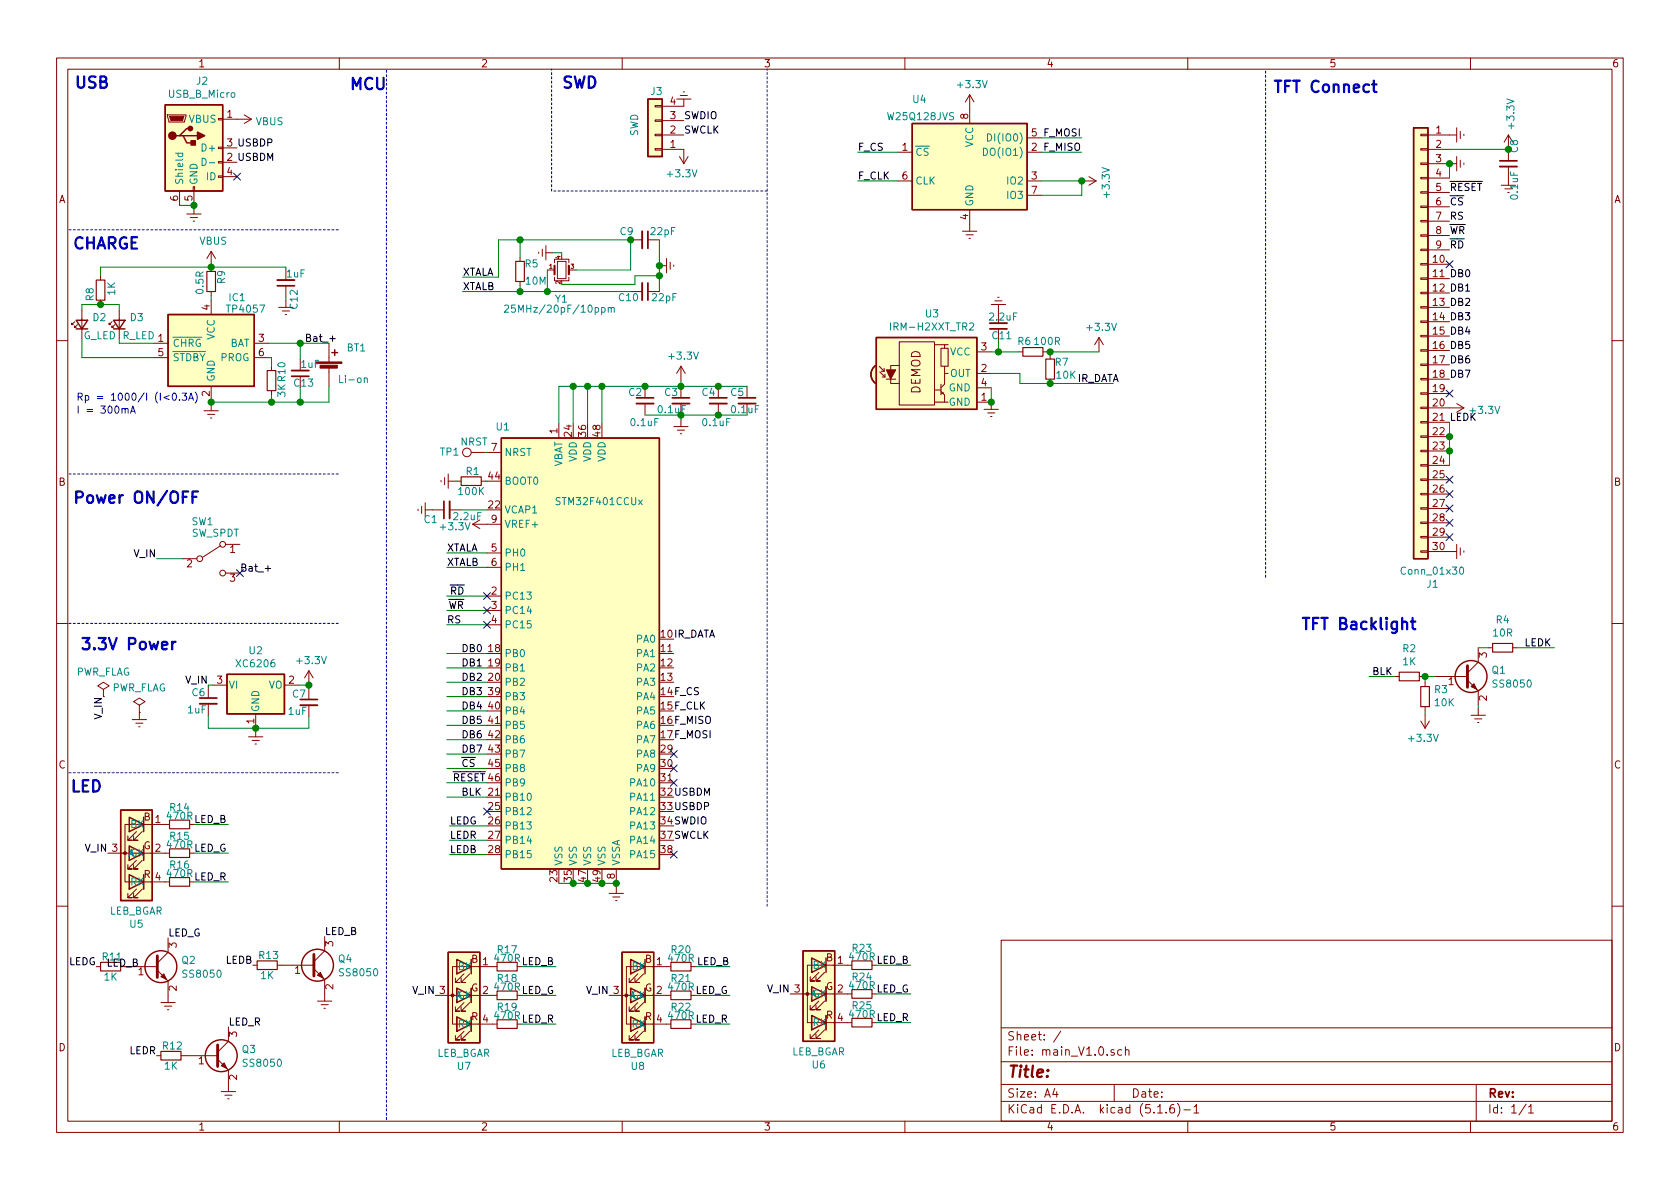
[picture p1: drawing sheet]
<svg xmlns="http://www.w3.org/2000/svg" width="297mm" height="210mm" viewBox="0 0 297 210" stroke-linecap="round" stroke-linejoin="round" font-family="sans-serif">
<g fill="none" stroke="#840000" stroke-width=".18">
<path d="M10 10.3h277v189.9h-277zM12 12.2h273v186.1h-273zM60 10.3v1.9M110 10.3v1.9M115.8 18.7h1.3v.2h-1.3zM119.6 17.5h2.6M120.3 16.9h1.2M120.8 16.3h.2M120.9 17.5v1.3h-3.8M160 10.3v1.9M171.4 16.8v5M171.4 16.8l-.7 1.2"/>
<path d="M171.4 16.8l.8 1.2M210 10.3v1.9M260 10.3v1.9M29.6 20.3h3.3v.3l-.3 1h-2.8zM31.7 33.8v2.5M33 37.8h2.6M33.7 38.5h1.2M34.2 33h.2v.8h-.2zM34.2 39.1h.2M34.3 33.8v2.5M34.3 36.6v1.2M38.6 31.1h.8v.3h-.8z"/>
<path d="M38.6 28.6h.8v.2h-.8zM38.6 26h.8v.3h-.8zM38.6 20.9h.8v.3h-.8zM39.4 21.1h5M39.4 28.7h2.5M39.4 26.2h2.5M39.4 31.2h2.5M43.2 20.3l1.2 .8M44.4 21.1l-1.2 .7M115.8 21.2h1.3v.3h-1.3zM115.8 26.3h1.3v.2h-1.3zM115.8 23.7h1.3v.3h-1.3z"/>
<path d="M117.1 23.9h3.8M117.1 26.4h3.8v2.6M117.1 21.3h3.8M120.1 27.7l.8 1.3M121.7 27.7l-.8 1.3M158.7 32h2.6M158.7 26.9h2.6M171.4 37.1v3.8M181.6 32h2.5M181.6 26.9h2.5M181.6 24.4h2.5M181.6 34.5h2.5"/>
<path d="M191.3 32h2.5M192.5 31.2l1.3 .8M193.8 32l-1.3 .8M251.2 33.9h1.3v.3h-1.3zM251.2 31.4h1.3v.2h-1.3zM251.2 28.8h1.3v.3h-1.3zM251.2 26.3h1.3v.2h-1.3zM251.2 23.7h1.3v.3h-1.3zM251.2 39h1.3v.2h-1.3zM251.2 36.4h1.3v.3h-1.3zM252.5 23.9h5.1M252.5 26.4h3.8"/>
<path d="M252.5 29h5.1M252.5 31.5h3.8M252.5 34h3.8M252.5 36.6h3.8M252.5 39.1h3.8M257.6 22.6v2.5M257.6 27.7v2.5M258.2 23.2v1.3M258.2 28.3v1.3M258.8 23.7v.3M258.8 28.8v.3M265.4 32.8h2.6"/>
<path d="M266.1 33.4h1.2M266.7 23.9l-.8 1.2M266.7 23.9v4.5M266.7 29.5v2M266.7 23.9l.8 1.2M13.2 56.9l-.5 .5v-.3v.3h.3M13.7 57.4l-.5 .5v-.2v.2h.3M14.5 54.9v3.3M17.8 48.8v.7M17.8 53.1v.7M19.8 56.9l-.5 .5v-.3v.3h.3M20.3 57.4l-.5 .5v-.2v.2h.3"/>
<path d="M21.1 54.9v3.3M37.3 44.4l-.7 1.3M37.3 44.4v2.6M37.3 47.2v.8M37.3 51.6v.7M37.3 53.1v2.5M37.3 44.4l.8 1.3M49.3 54.4h2.5M49.9 55h1.3M50.4 55.6h.3M50.5 50.5v2.1M50.5 53.1v1.3"/>
<path d="M91.9 45.5v.7M91.9 49.8v.7M95.2 44.6v.2M95.9 44.1v1.2M96.5 44.7h1.3M96.5 43.4v2.6M96.8 47.7h1.2M98 49v.7h2.6v-.7M98 46.5v-.7h2.6v.7M98.6 46.2h1.5v3.1h-1.5zM100.6 47.7h1.3M111.5 42.4h2"/>
<path d="M111.5 51.6h2M114.6 42.4h2M114.6 51.6h2M116.6 47h1.3M117.9 45.7v2.6M118.5 46.3v1.3M119.1 46.9v.2M170.2 40.9h2.5M170.8 41.5h1.3M171.3 42.2h.3M175.3 53.8h2.5M175.9 53.2h1.3"/>
<path d="M176.4 52.6h.3M176.5 53.8v1.3M194.3 59.7l-.8 1.3M194.3 59.7v2.5M194.3 59.7l.8 1.3M251.2 56.8h1.3v.2h-1.3zM251.2 54.2h1.3v.3h-1.3zM251.2 51.7h1.3v.2h-1.3zM251.2 49.1h1.3v.3h-1.3zM251.2 59.3h1.3v.3h-1.3zM251.2 46.6h1.3v.3h-1.3zM251.2 44.1h1.3v.2h-1.3z"/>
<path d="M251.2 41.5h1.3v.3h-1.3zM252.5 46.7h3.8M252.5 49.3h3.8M252.5 51.8h3.8M252.5 54.4h3.8M252.5 56.9h3.8M252.5 59.4h3.8M252.5 41.7h3.8M252.5 44.2h3.8M10 60.2h2M27.2 60.7h2.5M27.2 63.2h2.5"/>
<path d="M36.1 72.6h2.5M36.7 73.3h1.3M37.2 73.9h.3M37.3 68.3v2.6M37.3 71.4v1.2M45 60.7h2.5M45 63.2h2.5M48 64.8v.7M48 69.1v.7M58.2 60.7v3.3M58.2 65v3.3M98.8 74.9v2.6"/>
<path d="M114 68.3v2.1M114 71.4v2M119.1 75.4h2.6M119.8 76.1h1.2M120.3 76.7h.2M120.4 64.8v2.5M120.4 68.3v2.1M120.4 74.2v1.2M120.4 64.8l-.8 1.2M120.4 64.8l.8 1.2M127 68.3v2.1M127 71.4v2"/>
<path d="M132.1 68.3v2.1M155.4 64.8l.9 .9M155.6 65.8l.9 .9M155.8 65.7h.5M156 66.7h.5M156.3 65.1v.6M156.5 66.2v.5M156.7 67.1h1.7M159 60.4h6.2v11.2h-6.2zM159 64.6h-1.5v3.2h1.5M165.2 69h1.2M165.2 71.1h1.8"/>
<path d="M165.2 61h1.8M166.4 61.6h1.2v3.2h-1.2zM166.4 69.2l.6 .6v1.3h.6M166.4 67.9v1.9M166.8 69.3v.3h-.3M167 64.8v1.2M167.6 61h-.6v.6M167.6 66h-.6v1.9l-.6 .7M172.7 71.1h2.6v1.3M172.7 66h2.6M172.7 62.2h2.6M172.7 68.6h2.6"/>
<path d="M174 72.4h2.5M174.6 73h1.3M175.1 73.7h.3M180.1 62.2h.7M184.4 62.2h.8M185.7 62.7v.8M185.7 67.1v.7M251.2 64.4h1.3v.2h-1.3zM251.2 66.9h1.3v.3h-1.3zM251.2 69.5h1.3v.2h-1.3zM251.2 72h1.3v.3h-1.3zM251.2 74.5h1.3v.3h-1.3z"/>
<path d="M251.2 77.1h1.3v.2h-1.3zM251.2 79.6h1.3v.3h-1.3zM251.2 61.8h1.3v.3h-1.3zM252.5 67.1h3.8M252.5 69.6h3.8M252.5 62h3.8M252.5 64.5h3.8M252.5 72.1h6.3M252.5 74.7h3.8M252.5 77.2h3.8M252.5 79.8h3.8M257.6 71.4l1.2 .7"/>
<path d="M258.8 72.1l-1.2 .8M285 60.2h2M32.3 98.8h2.5M39 96.5l-3.2 2M39.9 96.3h2.5M73.9 90v.3M74.5 89.5v1.3M75.2 90.2h3.3M75.2 88.9v2.5M78 85v.2M78.6 84.4v1.3M79.2 85.1h1.3"/>
<path d="M79.2 83.8v2.6M79.5 90.2h2M80.8 85.1h.7M83.3 80h2.6M83.6 92.7h5M83.6 92.7l1.2 .8M84.8 91.9l-1.2 .8M85.1 85.1h.8M86.1 80h2.5M86.1 97.8h2.5M251.2 87.2h1.3v.3h-1.3zM251.2 89.8h1.3v.2h-1.3z"/>
<path d="M251.2 92.3h1.3v.3h-1.3zM251.2 94.9h1.3v.2h-1.3zM251.2 97.4h1.3v.3h-1.3zM251.2 82.2h1.3v.2h-1.3zM251.2 84.7h1.3v.3h-1.3zM252.5 82.3h3.8M252.5 84.8h3.8M252.5 87.4h3.8M252.5 89.9h3.8M252.5 92.5h3.8M252.5 95h3.8M252.5 97.5h5.1"/>
<path d="M257.6 96.3v2.5M258.2 96.9v1.3M258.8 97.4v.3M10 110.3h2M39.9 101.3h2.5M54.6 118.6v2.6M54.6 118.6l-.8 1.3M54.6 118.6l.8 1.3M86.1 105.4h2.5M86.1 107.9h2.5M86.1 110.5h2.5M86.1 100.3h2.5"/>
<path d="M246.6 119.6h.8M251 119.6h.7M253.7 119.6h5.8M261.4 114.5v2.6l-1.9 1.9M263.1 114.5h.8M267.5 114.5h.7M285 110.3h2M18.3 121.9l1-.6-1-.7-1 .7 1 .6v1.3M23.4 127.2h2.5M24 127.9h1.3M24.5 128.5h.3M24.6 124.7l1.1-.6-1.1-.7-1 .7 1 .6v1.3"/>
<path d="M24.6 126h.1M24.6 126v1.2M36.8 121.4v2M37.6 121.2h2.5M43.9 130.3h2.6M44.6 130.9h1.2M45.1 131.6h.2M45.2 126.2v2.6M45.2 129v1.3M50.3 121.2h2.5M54.6 121.7v2M251.2 127.5l.8 1.3"/>
<path d="M252 120.6v.8M252 125v.7M252 126.2v2.6M252.7 127.5l-.7 1.3M259.5 120.3l1.9 1.9v2.5M260.1 126.5h2.5M260.7 127.1h1.3M261.2 127.8h.3M261.4 125.2v1.3M19 150.9h3.9M22.9 154.7v2.5zM22.9 157.2h.1"/>
<path d="M22.9 145.8h-.8v10.2h.8M24.1 147.1l-1.5 1.5h.8h-.8v-.8M24.1 152.1l-1.5 1.6h.8h-.8v-.8M24.1 157.2l-1.5 1.5h.8h-.8v-.7M25.1 147.1l-1.5 1.5h.8h-.8v-.8M25.1 152.1l-1.5 1.6h.8h-.8v-.8M25.1 157.2l-1.5 1.5h.8h-.8v-.7M25.4 154.7v2.5M25.4 156h4.6M25.4 150.9h4.6M25.4 145.8h4.6M33.5 156h.8"/>
<path d="M33.5 150.9h.8M33.5 145.8h.8M107.7 158h2.5M108.3 158.6h1.3M108.8 159.3h.3M109 153.7v2.5M109 156.7v1.3M10 160.2h2M17 170.9h.8M22.1 170.9h5.7M27.8 171.6l1.9 1.9v3.8M28.4 177.3h2.6"/>
<path d="M29.1 177.9h1.3M29.6 178.6h.2M29.7 165.9v2.5l-1.9 1.9M44.7 170.7h.8M49 170.7h6.5M55.5 171.3l1.9 1.9v3.8M56.1 177h2.6M56.8 177.7h1.2M57.3 178.3h.2M57.4 165.6v2.5l-1.9 1.9M77 176h3.8M80.8 179.8v2.6z"/>
<path d="M80.8 170.9h-.8v10.2h.8M82 172.2l-1.5 1.5h.8h-.8v-.7M82 177.3l-1.5 1.5h.8h-.8v-.8M83.1 172.2l-1.6 1.5h.8h-.8v-.7M83.1 177.3l-1.6 1.5h.8h-.8v-.8M83.3 179.8v2.6M83.3 170.9h4.6M83.3 176h4.6M91.4 170.9h.8M91.4 176h.8M107.7 176h3.8M111.5 179.8v2.6z"/>
<path d="M111.5 170.9h-.8v10.2h.8M112.8 172.2l-1.5 1.5h.7h-.7v-.7M112.8 177.3l-1.5 1.5h.7h-.7v-.8M113.8 172.2l-1.5 1.5h.7h-.7v-.7M113.8 177.3l-1.5 1.5h.7h-.7v-.8M114 179.8v2.6M114 170.9h4.6M114 176h4.6M122.2 170.9h.7M122.2 176h.7M139.7 175.8h3.8M143.5 179.6v2.5z"/>
<path d="M143.5 170.7h-.8v10.1h.8M144.8 172l-1.5 1.5h.7h-.7v-.8M144.8 177l-1.5 1.6h.7h-.7v-.8M145.8 172l-1.5 1.5h.7h-.7v-.8M145.8 177l-1.5 1.6h.7h-.7v-.8M146 179.6v2.5M146 175.8h4.6M146 170.7h4.6M154.2 175.8h.7M154.2 170.7h.7M177 166.3h108v32h-108zM285 160.2h2"/>
<path d="M27.7 186.7h.7M32 186.7h6.5M38.5 187.3l1.9 1.9v3.8M39.1 193h2.6M39.8 193.7h1.2M40.3 194.3h.2M40.4 181.6v2.5l-1.9 1.9M60 198.3v1.9M80.8 182.4h.1M82 182.4l-1.5 1.5h.8h-.8v-.8M83.1 182.4l-1.6 1.5h.8h-.8v-.8M83.3 181.1h4.6"/>
<path d="M91.4 181.1h.8M110 198.3v1.9M111.5 182.4h.1M112.8 182.4l-1.5 1.5h.7h-.7v-.8M113.8 182.4l-1.5 1.5h.7h-.7v-.8M114 181.1h4.6M122.2 181.1h.7M143.5 182.1h.1M144.8 182.1l-1.5 1.5h.7h-.7v-.7M145.8 182.1l-1.5 1.5h.7h-.7v-.7M146 180.8h4.6M154.2 180.8h.7"/>
<path d="M160 198.3v1.9M177 194.8h108M177 191.8h108M177 187.8h108M177 181.8h108M186.5 192.5l-.4 1h1M186.8 193v1M187.6 182.3l-1.3 2M197 185.7l-.4-.1-.2 .2 .1 .2 .5 .2v.3h-.6M197 191.8v3M198.3 185.7l-.4-.1-.3 .3 .1 .6 .2 .1 .4-.1M199 185.7l.2-.1 .3 .1 .1 .9"/>
<path d="M199 185.1v1.5M204.7 196.8h.8M206.2 196.7v.1M207.5 195.3a.59 .59 0 0 0-.7 .7v.5l.2 .2 .4 .1 .2-.1 .1-.5-.2-.2-.4-.1-.3 .3M208.2 195.1a1.71 1.71 0 0 1 0 2.3M209.3 196.3h1.2M210 198.3v1.9M211.1 195.8l.4-.5v1.5M211.1 196.8h.9M260 198.3v1.9M261 191.8v6.5M269.8 195.2l-1.2 2"/>
<path d="M270.3 195.8l.4-.5v1.5M270.3 196.8h.8"/>
<circle cx="35.3" cy="98.8" r=".51"/>
<circle cx="39.4" cy="96.3" r=".51"/>
<circle cx="82.5" cy="80" r=".76"/>
<circle cx="39.4" cy="101.3" r=".51"/>
</g>
<path d="M98 47v1.5M100.6 47v1.5" fill="none" stroke="#840000" stroke-width=".38"/>
<path d="M31 27.1h1.3M31.5 27.1v.4l.2 .2 .6-.1v-.5M35.7 28a.64 .64 0 0 1 .8 .6 .64 .64 0 0 1-.8 .7zM37 28.8h1M173.9 26.2a.64 .64 0 0 1 .7 .6 .64 .64 0 0 1-.7 .7zM174.6 23.7a.64 .64 0 0 1 .7 .6 .64 .64 0 0 1-.7 .6zM89.2 54.1l.5-.2 .2 .4-.7 .9h.7M107.5 54.5l.2-.1h.3l.1 .8M107.5 54.4v.8M108.1 54.6l.2-.2h.3v.8M64.4 66.9l.2-.1 .3 .1v.8M258.2 100.4l.2-.1a.69 .69 0 0 1 .4 .6 .69 .69 0 0 1-.4 .6l-.3-.2v-.2z" fill="none" stroke="#008484" stroke-width=".18"/>
<g fill="none" stroke="#840000" stroke-width=".33">
<path d="M265.2 29.5h3M49 49.5h3.1M113.5 40.9v3M113.5 50v3.1M175 57.1h3.1M51.6 65.5h3M112.5 71.4h3.1M118.9 71.4h3M125.5 71.4h3M130.6 71.4h3M79.5 88.6v3.1M35.3 124.5h3.1"/>
<path d="M53.1 124.7h3"/>
</g>
<g fill="none" stroke="#840000" stroke-width=".3">
<path d="M265.2 28.4h3M49 50.5h3.1M114.6 40.9v3M114.6 50v3.1M175 58.2h3.1M51.6 66.5h3M112.5 70.4h3.1M118.9 70.4h3M125.5 70.4h3M130.6 70.4h3M78.5 88.6v3.1M35.3 123.4h3.1"/>
<path d="M53.1 123.7h3"/>
</g>
<g fill="#ffffc2" stroke="#ffffc2" stroke-width=".18">
<path d="M154.7 64.7l.1-.1 1.2 1.6-1.2 1.6a1.96 1.96 0 0 1-.1-3.1z"/>
<path d="M154.9 59.7h17.8v12.7h-17.8z"/>
<path d="M249.9 22.6h2.6v76.2h-2.6z"/>
<path d="M114.6 17.5h2.5v10.2h-2.5z"/>
<path d="M88.6 77.5h28v76.2h-28z"/>
<path d="M29.7 55.6h15.3v12.7h-15.3z"/>
<path d="M29.2 18.5h10.2v15.3h-10.2z"/>
<path d="M40.1 119.2h10.2v7h-10.2z"/>
<path d="M161.3 21.8h20.3v15.3h-20.3z"/>
<path d="M142 168.1h5.6v16h-5.6z"/>
<path d="M21.3 143.3h5.6v16h-5.6z"/>
<path d="M79.2 168.4h5.6v16h-5.6z"/>
<path d="M110 168.4h5.6v16h-5.6z"/>
</g>
<g fill="none" stroke="#840000" stroke-width=".25">
<path d="M29.2 18.5h10.2v15.3h-10.2zM114.6 17.5h2.5v10.2h-2.5zM31.7 24h.7l.6 1.3h1.3M32.4 24h2.5M33.7 22.7h-.7l-1.3 1.3h-.6M161.3 21.8h20.3v15.3h-20.3zM249.9 22.6h2.6v76.2h-2.6zM13.5 56.6h2l-1 1.6zM13.5 58.2h2M20.1 56.6h2l-1 1.6zM29.7 55.6h15.3v12.7h-15.3zM154.9 59.7h17.8v12.7h-17.8z"/>
<path d="M58.7 62.4h1M59.2 61.8v1.1M88.6 77.5h28v76.2h-28zM154.8 64.6a1.96 1.96 0 0 0 0 3.2M40.1 119.2h10.2v7h-10.2zM21.3 143.3h5.6v16h-5.6zM22.9 144.5l2.5 1.3-2.5 1.3zM22.9 154.7l2.5 1.3-2.5 1.2zM25.4 144.5v2.6M25.4 154.7v2.5M79.2 168.4h5.6v16h-5.6zM80.8 169.7l2.5 1.2-2.5 1.3z"/>
<path d="M80.8 179.8l2.5 1.3-2.5 1.3zM83.3 169.7v2.5M83.3 179.8v2.6M110 168.4h5.6v16h-5.6zM111.5 169.7l2.5 1.2-2.5 1.3zM111.5 179.8l2.5 1.3-2.5 1.3zM114 169.7v2.5M114 179.8v2.6M142 168.1h5.6v16h-5.6zM143.5 169.4l2.5 1.3-2.5 1.3zM143.5 179.6l2.5 1.2-2.5 1.3zM146 169.4v2.6"/>
<path d="M146 179.6v2.5"/>
<circle cx="260.1" cy="119.6" r="2.82"/>
<circle cx="28.4" cy="170.9" r="2.82"/>
<circle cx="56.1" cy="170.7" r="2.82"/>
<circle cx="39.1" cy="186.7" r="2.82"/>
</g>
<g fill="#840000" stroke="#840000" stroke-width=".18">
<path d="M156.7 65.4h1.7l-.9 1.7z"/>
<path d="M260.1 121.4l.5-.5 .5 1z"/>
<path d="M55.9 64h4.6v.3h-4.6z"/>
<path d="M56.6 64.6h3v.5h-3z"/>
<path d="M30 20.6h2.5l-.2 .7h-2.1z"/>
<path d="M39.6 188l.5 1-1-.5z"/>
<path d="M56.1 172.5l.5-.5 .5 1z"/>
<path d="M28.4 172.7l.6-.5 .5 1z"/>
<circle cx="142.7" cy="175.8" r=".25"/>
<circle cx="22.1" cy="150.9" r=".25"/>
<circle cx="80" cy="176" r=".25"/>
<circle cx="110.7" cy="176" r=".25"/>
</g>
<g fill="none" stroke="#840000" stroke-width=".2">
<path d="M17 49.5h1.5v3.6h-1.5zM36.6 48h1.5v3.6h-1.5zM91.2 46.2h1.5v3.6h-1.5zM47.2 65.5h1.6v3.6h-1.6zM180.8 61.5h3.6v1.5h-3.6zM184.9 63.5h1.5v3.6h-1.5zM81.5 84.3h3.6v1.5h-3.6zM247.4 118.9h3.6v1.5h-3.6zM263.9 113.8h3.6v1.5h-3.6zM251.2 121.4h1.5v3.6h-1.5zM30 155.2h3.5v1.5h-3.5zM30 150.1h3.5v1.5h-3.5z"/>
<path d="M30 145h3.5v1.6h-3.5zM17.8 170.2h3.5v1.5h-3.5zM45.5 169.9h3.5v1.5h-3.5zM87.9 175.3h3.5v1.5h-3.5zM87.9 170.2h3.5v1.5h-3.5zM118.6 175.3h3.6v1.5h-3.6zM118.6 170.2h3.6v1.5h-3.6zM150.6 175h3.6v1.5h-3.6zM150.6 169.9h3.6v1.5h-3.6zM28.4 185.9h3.6v1.5h-3.6zM87.9 180.3h3.5v1.6h-3.5zM118.6 180.3h3.6v1.6h-3.6z"/>
<path d="M150.6 180.1h3.6v1.5h-3.6z"/>
</g>
<path d="M259.5 117.7v3.8M27.8 169v3.8M55.5 168.8v3.8M38.5 184.8v3.8" fill="none" stroke="#840000" stroke-width=".51"/>
<g fill="#840000" stroke="#840000" stroke-width=".25">
<path d="M33.8 24.9h.7v.7h-.7z"/>
<path d="M34.9 23.4l1.3 .6-1.3 .6z"/>
<circle cx="30.5" cy="24" r=".63"/>
<circle cx="33.7" cy="22.7" r=".38"/>
</g>
<path d="M68.3 12.4v185.7M97.5 33.8v-21.6M135.6 33.8h-38.1M12.2 40.6h48M12.2 83.8h48M12.2 110.2h48M223.8 102.1v-89.9M12.2 136.6h48M135.6 160.3v-148.1" fill="none" stroke="#0000c2" stroke-width=".18" stroke-dasharray=".4 .4"/>
<g fill="none" stroke="#008400" stroke-width=".18">
<path d="M31.7 36.3h2.6v.3M151.6 26.9h7.1M151.6 32h7.1M184.1 26.9h7.2M184.1 32h7.2v2.5h-7.2M184.1 24.4h7.2M256.3 26.4h10.4M256.3 29v2.5M14.5 59.9v3.3h12.7M14.5 54.9v-1.1h6.6v1.1M37.3 47v.2M37.3 52.3v.8"/>
<path d="M50.5 47.2h-32.7v1.6M50.5 52.6v.5M81.8 51.6h29.7M91.9 42.4v3.1M91.9 50.5v1.1M96.8 47.7v3.9M97.8 44.7h1.5v.5M101.9 47.7h9.6v-5.3h-23.4v6.6h-6.3M116.6 48.8h-4.3v1.5h-13M116.6 42.4v9.2M21.1 60.7h6.1M37.3 70.9v.5"/>
<path d="M47.5 63.2h.5v1.6M47.5 60.7h10.7M48 69.8v1.3M53.1 60.7v2.8M53.1 68.6v2.5M58.2 68.3v2.8h-20.9M101.3 68.3v6.6M103.9 68.3v6.6M106.4 68.3v6.6M114 73.4h18.1M120.4 67.3v1M120.4 73.4v.8"/>
<path d="M132.1 68.3h-33.3v6.6M175.3 66h5v1.8h16.5M175.3 68.6v2.5M175.3 62.2h4.8M176.5 60.2v2M185.2 62.2h9.1M185.7 62.2v.5M256.3 74.7v7.6M27.7 98.8h4.6M79 97.8h7.1M80.5 85.1h.3M81.5 90.2h4.6"/>
<path d="M85.9 80h.2M79 118.1h7.1M79 115.6h7.1M79 105.4h7.1M79 107.9h7.1M79 110.5h7.1M79 100.3h7.1M242.1 119.6h4.5M251.7 119.6h2M252 119.6v1M261.4 114.5h1.7M268.2 114.5h6.6"/>
<path d="M36.8 126.5v2.3h17.8v-2.1M36.8 121.2h.8M45.2 128.8v.2M52.8 121.2h1.8v.5M79 135.9h7.1M79 138.4h7.1M79 130.8h7.1M79 128.3h7.1M79 125.7h7.1M79 123.2h7.1M79 120.6h7.1M79 133.3h7.1"/>
<path d="M252 125.7v.5M261.4 124.7v.5M34.3 145.8h6.1M34.3 156h6.1M34.3 150.9h6.1M79 141h7.1M79.5 151.1h6.6M79.5 148.6h6.6M79.5 146h6.6M98.8 156.2h10.2v.5M92.2 170.9h6.1M92.2 176h6.1"/>
<path d="M122.9 170.9h6.1M122.9 176h6.1M154.9 175.8h6.1M154.9 170.7h6.1M92.2 181.1h6.1M122.9 181.1h6.1M154.9 180.8h6.1"/>
</g>
<path d="M58.3 59.9h1M46.9 100.5h1" fill="none" stroke="#000" stroke-width=".18"/>
<path d="M22.1 72.4l.2-.2 .3 .1 .1 .8M23.1 73.1l.4-1.3 .4 1.3M23.2 72.7h.6M30.6 69.6l.2-.1a.67 .67 0 0 1 .4 .6 .67 .67 0 0 1-.4 .7l-.3-.5zM31.7 70.7v.1M32.2 69.5h.8l-.4 .5 .3 .1v.6l-.1 .1-.6-.1M33.4 70.8l.4-1.3 .4 1.3M33.5 70.4h.6M34.5 69.3a1.47 1.47 0 0 1 0 2" fill="none" stroke="#0000c2" stroke-width=".18"/>
<path d="M225.4 14.3h1.1M13.5 88h.7a.53 .53 0 0 0 .5-.6 .53 .53 0 0 0-.5-.5h-.7v2M14.6 112.8h1.2l-.6 .8a.53 .53 0 0 1 .6 .4v.4l-.2 .3-.7 .1-.3-.2M230.4 109.3h1.1M230.9 109.3v2" fill="none" stroke="#0000c2" stroke-width=".41"/>
<g fill="#008400" stroke="#008400" stroke-width=".25">
<circle cx="53.1" cy="60.7" r=".51"/>
<circle cx="114" cy="68.3" r=".51"/>
<circle cx="37.3" cy="47.2" r=".51"/>
<circle cx="34.3" cy="36.3" r=".51"/>
<circle cx="101.3" cy="156.2" r=".51"/>
<circle cx="37.3" cy="71.1" r=".51"/>
<circle cx="127" cy="68.3" r=".51"/>
<circle cx="103.9" cy="156.2" r=".51"/>
<circle cx="106.4" cy="156.2" r=".51"/>
<circle cx="120.4" cy="68.3" r=".51"/>
<circle cx="109" cy="156.2" r=".51"/>
<circle cx="45.2" cy="128.8" r=".51"/>
<circle cx="48" cy="71.1" r=".51"/>
<circle cx="53.1" cy="71.1" r=".51"/>
<circle cx="54.6" cy="121.2" r=".51"/>
<circle cx="17.8" cy="53.8" r=".51"/>
<circle cx="111.5" cy="42.4" r=".51"/>
<circle cx="96.8" cy="51.6" r=".51"/>
<circle cx="175.3" cy="71.1" r=".51"/>
<circle cx="101.3" cy="68.3" r=".51"/>
<circle cx="127" cy="73.4" r=".51"/>
<circle cx="176.5" cy="62.2" r=".51"/>
<circle cx="120.4" cy="73.4" r=".51"/>
<circle cx="106.4" cy="68.3" r=".51"/>
<circle cx="191.3" cy="32" r=".51"/>
<circle cx="103.9" cy="68.3" r=".51"/>
<circle cx="185.7" cy="67.8" r=".51"/>
<circle cx="185.7" cy="62.2" r=".51"/>
<circle cx="256.3" cy="29" r=".51"/>
<circle cx="116.6" cy="47" r=".51"/>
<circle cx="256.3" cy="77.2" r=".51"/>
<circle cx="116.6" cy="48.8" r=".51"/>
<circle cx="266.7" cy="26.4" r=".51"/>
<circle cx="256.3" cy="79.8" r=".51"/>
<circle cx="91.9" cy="51.6" r=".51"/>
<circle cx="252" cy="119.6" r=".51"/>
<circle cx="91.9" cy="42.4" r=".51"/>
</g>
<g fill="none" stroke="#000084" stroke-width=".18">
<path d="M41.3 30.6l1.2 1.2M42.5 30.6l-1.2 1.2M255.7 46.1l1.2 1.2M256.9 46.1l-1.2 1.2M255.7 69l1.2 1.2M256.9 69l-1.2 1.2M255.7 94.4l1.2 1.2M255.7 91.8l1.2 1.3M255.7 89.3l1.2 1.2M255.7 86.8l1.2 1.2M255.7 84.2l1.2 1.2M256.9 94.4l-1.2 1.2"/>
<path d="M256.9 91.8l-1.2 1.3M256.9 89.3l-1.2 1.2M256.9 86.8l-1.2 1.2M256.9 84.2l-1.2 1.2M41.8 100.7l1.2 1.2M43 100.7l-1.2 1.2M85.5 104.8l1.2 1.2M85.5 107.3l1.2 1.3M85.5 109.9l1.2 1.2M86.7 104.8l-1.2 1.2M86.7 107.3l-1.2 1.3M86.7 109.9l-1.2 1.2"/>
<path d="M118.5 132.7l1.2 1.3M118.5 135.3l1.2 1.2M118.5 137.8l1.2 1.2M119.7 132.7l-1.2 1.3M119.7 135.3l-1.2 1.2M119.7 137.8l-1.2 1.2M85.5 142.9l1.2 1.2M86.7 142.9l-1.2 1.2M118.5 150.5l1.2 1.2M119.7 150.5l-1.2 1.2"/>
</g>
<g font-size="2.8" fill="#0000c2">
<text x="13.7" y="15.6">USB</text>
<text x="62.2" y="15.9">MCU</text>
<text x="99.4" y="15.6">SWD</text>
<text x="226.8" y="16.4">TFT Connect</text>
<text x="12.8" y="44.1">CHARGE</text>
<text x="15.8" y="89">Power ON/OFF</text>
<text x="232.2" y="111.4">TFT Backlight</text>
<text x="16.6" y="114.9">3.3V Power</text>
<text x="12.7" y="140.1">LED</text>
</g>
<text font-size="2.8" fill="#840000" x="178" y="190.5">Title:</text>
<g font-size="2.1" fill="#840000">
<text x="162.7" y="69.7" transform="rotate(-90 162.7 69.7)">DEMOD</text>
<text x="178" y="184">Sheet: /</text>
<text x="178" y="186.7">File: main_V1.0.sch</text>
<text x="178" y="196.9">KiCad E.D.A. kicad (5.1.6)-1</text>
<text x="178" y="194.1">Size: A4</text>
<text x="200" y="194.1">Date:</text>
<text x="263" y="194.1">Rev:</text>
<text x="263" y="196.9">Id: 1/1</text>
</g>
<g font-size="1.8" fill="#840000">
<text x="35" y="11.9">1</text>
<text x="85" y="11.9">2</text>
<text x="135" y="11.9">3</text>
<text x="185" y="11.9">4</text>
<text x="235" y="11.9">5</text>
<text x="285" y="11.9">6</text>
<text x="40.2" y="20.8">1</text>
<text x="118.5" y="23.6">2</text>
<text x="118.5" y="21.1">3</text>
<text x="118.5" y="18.5">4</text>
<text x="171.2" y="21.1" transform="rotate(-90 171.2 21.1)">8</text>
<text x="253.9" y="23.6">1</text>
<text x="118.5" y="26.2">1</text>
<text x="159.5" y="26.7">1</text>
<text x="253.9" y="26.2">2</text>
<text x="253.9" y="28.7">3</text>
<text x="10.4" y="35.9">A</text>
<text x="31.5" y="35.5" transform="rotate(-90 31.5 35.5)">6</text>
<text x="34" y="35.5" transform="rotate(-90 34 35.5)">5</text>
<text x="40.2" y="31">4</text>
<text x="159.5" y="31.7">6</text>
<text x="182.4" y="31.7">3</text>
<text x="182.4" y="34.3">7</text>
<text x="253.9" y="31.2">4</text>
<text x="253.9" y="33.8">5</text>
<text x="268.4" y="35.1" transform="rotate(-90 268.4 35.1)">0.1uF</text>
<text x="285.4" y="35.9">A</text>
<text x="171.2" y="38.8" transform="rotate(-90 171.2 38.8)">4</text>
<text x="253.9" y="36.3">6</text>
<text x="253.9" y="38.9">7</text>
<text x="253.9" y="41.4">8</text>
<text x="253.4" y="46.5">10</text>
<text x="253.9" y="43.9">9</text>
<text x="37.1" y="54.8" transform="rotate(-90 37.1 54.8)">4</text>
<text x="28" y="60.4">1</text>
<text x="28" y="63">5</text>
<text x="45.7" y="60.4">3</text>
<text x="45.7" y="63">6</text>
<text x="173.5" y="65.8">2</text>
<text x="173.5" y="62">3</text>
<text x="37.1" y="70.1" transform="rotate(-90 37.1 70.1)">2</text>
<text x="173.5" y="70.9">1</text>
<text x="173.5" y="68.3">4</text>
<text x="253.4" y="69.3">19</text>
<text x="253.4" y="71.9">20</text>
<text x="98.6" y="76.7" transform="rotate(-90 98.6 76.7)">1</text>
<text x="101.1" y="77.2" transform="rotate(-90 101.1 77.2)">24</text>
<text x="103.6" y="77.2" transform="rotate(-90 103.6 77.2)">36</text>
<text x="106.2" y="77.2" transform="rotate(-90 106.2 77.2)">48</text>
<text x="253.4" y="77">22</text>
<text x="86.9" y="79.8">7</text>
<text x="253.4" y="79.5">23</text>
<text x="253.4" y="82">24</text>
<text x="10.4" y="85.9">B</text>
<text x="86.4" y="89.9">22</text>
<text x="253.4" y="84.6">25</text>
<text x="253.4" y="87.1">26</text>
<text x="253.4" y="89.7">27</text>
<text x="285.4" y="85.9">B</text>
<text x="86.9" y="92.5">9</text>
<text x="253.4" y="92.2">28</text>
<text x="253.4" y="94.7">29</text>
<text x="33" y="100.3">2</text>
<text x="40.7" y="97.8">1</text>
<text x="86.9" y="97.5">5</text>
<text x="86.9" y="100.1">6</text>
<text x="253.4" y="97.3">30</text>
<text x="40.7" y="102.9">3</text>
<text x="86.9" y="105.2">2</text>
<text x="86.9" y="107.7">3</text>
<text x="86.9" y="110.2">4</text>
<text x="86.4" y="115.3">18</text>
<text x="86.4" y="117.9">19</text>
<text x="116.9" y="115.3">11</text>
<text x="116.9" y="117.9">12</text>
<text x="262.9" y="116.3" transform="rotate(-90 262.9 116.3)">3</text>
<text x="38.4" y="120.9">3</text>
<text x="51.1" y="120.9">2</text>
<text x="86.4" y="120.4">20</text>
<text x="86.4" y="122.9">39</text>
<text x="86.4" y="125.5">40</text>
<text x="116.9" y="120.4">13</text>
<text x="256.1" y="121.2">1</text>
<text x="262.9" y="123.9" transform="rotate(-90 262.9 123.9)">2</text>
<text x="45" y="128" transform="rotate(-90 45 128)">1</text>
<text x="86.4" y="128">41</text>
<text x="86.4" y="130.6">42</text>
<text x="10.4" y="135.9">C</text>
<text x="86.4" y="133.1">43</text>
<text x="86.4" y="135.6">45</text>
<text x="116.9" y="133.1">29</text>
<text x="116.9" y="135.6">30</text>
<text x="285.4" y="135.9">C</text>
<text x="86.4" y="140.7">21</text>
<text x="86.4" y="143.3">25</text>
<text x="116.9" y="138.2">31</text>
<text x="25.4" y="145.1">B</text>
<text x="27.5" y="145.5">1</text>
<text x="86.4" y="145.8">26</text>
<text x="86.4" y="148.3">27</text>
<text x="25.3" y="150.2">G</text>
<text x="25.4" y="155.3">R</text>
<text x="27.5" y="150.6">2</text>
<text x="27.5" y="155.7">4</text>
<text x="86.4" y="150.9">28</text>
<text x="98.6" y="155.9" transform="rotate(-90 98.6 155.9)">23</text>
<text x="101.1" y="155.9" transform="rotate(-90 101.1 155.9)">35</text>
<text x="103.6" y="155.9" transform="rotate(-90 103.6 155.9)">47</text>
<text x="106.2" y="155.9" transform="rotate(-90 106.2 155.9)">49</text>
<text x="108.7" y="155.4" transform="rotate(-90 108.7 155.4)">8</text>
<text x="116.9" y="150.9">38</text>
<text x="31.2" y="167.6" transform="rotate(-90 31.2 167.6)">3</text>
<text x="58.9" y="167.4" transform="rotate(-90 58.9 167.4)">3</text>
<text x="24.5" y="172.5">1</text>
<text x="52.1" y="172.2">1</text>
<text x="83.3" y="170.3">B</text>
<text x="85.4" y="170.7">1</text>
<text x="114" y="170.3">B</text>
<text x="116.1" y="170.7">1</text>
<text x="146" y="170">B</text>
<text x="148.1" y="170.4">1</text>
<text x="31.2" y="175.2" transform="rotate(-90 31.2 175.2)">2</text>
<text x="58.9" y="175" transform="rotate(-90 58.9 175)">2</text>
<text x="83.3" y="175.3">G</text>
<text x="85.4" y="175.8">2</text>
<text x="114" y="175.3">G</text>
<text x="116.1" y="175.8">2</text>
<text x="146" y="175.1">G</text>
<text x="148.1" y="175.5">2</text>
<text x="10.4" y="185.9">D</text>
<text x="41.9" y="183.4" transform="rotate(-90 41.9 183.4)">3</text>
<text x="83.3" y="180.4">R</text>
<text x="85.4" y="180.8">4</text>
<text x="114" y="180.4">R</text>
<text x="116.1" y="180.8">4</text>
<text x="146" y="180.2">R</text>
<text x="148.1" y="180.6">4</text>
<text x="285.4" y="185.9">D</text>
<text x="35.1" y="188.2">1</text>
<text x="41.9" y="191" transform="rotate(-90 41.9 191)">2</text>
<text x="35" y="199.9">1</text>
<text x="85" y="199.9">2</text>
<text x="135" y="199.9">3</text>
<text x="185" y="199.9">4</text>
<text x="235" y="199.9">5</text>
<text x="285" y="199.9">6</text>
</g>
<g font-size="1.8" fill="#008484">
<text x="29.9" y="17.3">USB_B_Micro</text>
<text x="34.8" y="15">J2</text>
<text x="115.1" y="16.8">J3</text>
<text x="169.5" y="15.6">+3.3V</text>
<text x="33.5" y="21.7">VBUS</text>
<text x="45.2" y="22.1">VBUS</text>
<text x="157.2" y="21.3">W25Q128JVS</text>
<text x="161.4" y="18.2">U4</text>
<text x="267.8" y="22.6" transform="rotate(-90 267.8 22.6)">+3.3V</text>
<text x="36" y="26.8">D+</text>
<text x="112.8" y="24.1" transform="rotate(-90 112.8 24.1)">SWD</text>
<text x="161.8" y="27.6">CS</text>
<text x="172.1" y="26.1" transform="rotate(-90 172.1 26.1)">VCC</text>
<text x="174.4" y="27.6">DO(IO1)</text>
<text x="175.3" y="25">DI(IO0)</text>
<text x="268.4" y="27" transform="rotate(-90 268.4 27)">C8</text>
<text x="32.4" y="32.8" transform="rotate(-90 32.4 32.8)">Shield</text>
<text x="34.9" y="32.8" transform="rotate(-90 34.9 32.8)">GND</text>
<text x="36.6" y="31.9">ID</text>
<text x="118.2" y="31.4">+3.3V</text>
<text x="161.8" y="32.6">CLK</text>
<text x="178.3" y="32.6">IO2</text>
<text x="178.3" y="35.2">IO3</text>
<text x="196.2" y="34.7" transform="rotate(-90 196.2 34.7)">+3.3V</text>
<text x="109.7" y="41.6">C9</text>
<text x="115.1" y="41.6">22pF</text>
<text x="172.1" y="36.6" transform="rotate(-90 172.1 36.6)">GND</text>
<text x="35.3" y="43.3">VBUS</text>
<text x="92.9" y="47.3">R5</text>
<text x="16.6" y="53.2" transform="rotate(-90 16.6 53.2)">R8</text>
<text x="20.4" y="52.2" transform="rotate(-90 20.4 52.2)">1K</text>
<text x="36" y="51.9" transform="rotate(-90 36 51.9)">0.5R</text>
<text x="39.8" y="50.1" transform="rotate(-90 39.8 50.1)">R9</text>
<text x="40.5" y="53.3">IC1</text>
<text x="93" y="50.3">10M</text>
<text x="98.2" y="53.5">Y1</text>
<text x="109.5" y="53.3">C10</text>
<text x="115.4" y="53.3">22pF</text>
<text x="16.5" y="56.8">D2</text>
<text x="23.1" y="56.8">D3</text>
<text x="40.3" y="55.3">TP4057</text>
<text x="52.6" y="54.6" transform="rotate(-90 52.6 54.6)">C12</text>
<text x="90.8" y="55.3">25MHz/20pF/10ppm</text>
<text x="157.9" y="58.4">IRM-H2XXT_TR2</text>
<text x="163.7" y="56.1">U3</text>
<text x="175.1" y="56.7">2.2uF</text>
<text x="175.5" y="60">C11</text>
<text x="192.4" y="58.5">+3.3V</text>
<text x="30.5" y="61.3">CHRG</text>
<text x="30.5" y="63.9">STDBY</text>
<text x="38" y="60.1" transform="rotate(-90 38 60.1)">VCC</text>
<text x="39" y="63.9">PROG</text>
<text x="40.6" y="61.3">BAT</text>
<text x="53.3" y="65.1">1uF</text>
<text x="61.3" y="62.1">BT1</text>
<text x="118.4" y="63.6">+3.3V</text>
<text x="168" y="62.9">VCC</text>
<text x="180" y="61">R6</text>
<text x="183" y="61">100R</text>
<text x="186.6" y="64.7">R7</text>
<text x="38" y="67.6" transform="rotate(-90 38 67.6)">GND</text>
<text x="50.5" y="70.2" transform="rotate(-90 50.5 70.2)">3K R10</text>
<text x="52.1" y="68.4">C13</text>
<text x="60.4" y="67.7">Li-on</text>
<text x="111.2" y="70">C2</text>
<text x="117.6" y="70">C3</text>
<text x="124.2" y="70">C4</text>
<text x="129.2" y="70">C5</text>
<text x="167.8" y="71.7">GND</text>
<text x="167.8" y="69.2">GND</text>
<text x="168" y="66.7">OUT</text>
<text x="186.8" y="67">10K</text>
<text x="87.8" y="76.1">U1</text>
<text x="111.6" y="75.4">0.1uF</text>
<text x="116.5" y="73.1">0.1uF</text>
<text x="124.3" y="75.4">0.1uF</text>
<text x="129.4" y="73.1">0.1uF</text>
<text x="77.9" y="80.6">TP1</text>
<text x="81.4" y="78.8">NRST</text>
<text x="82.4" y="84">R1</text>
<text x="89.2" y="80.6">NRST</text>
<text x="99.4" y="82.8" transform="rotate(-90 99.4 82.8)">VBAT</text>
<text x="102" y="81.7" transform="rotate(-90 102 81.7)">VDD</text>
<text x="104.5" y="81.7" transform="rotate(-90 104.5 81.7)">VDD</text>
<text x="107.1" y="81.7" transform="rotate(-90 107.1 81.7)">VDD</text>
<text x="81.2" y="87.5">100K</text>
<text x="89.2" y="85.7">BOOT0</text>
<text x="98.7" y="89.3">STM32F401CCUx</text>
<text x="33.8" y="94.9">SW_SPDT</text>
<text x="33.9" y="92.9">SW1</text>
<text x="75" y="92.5">C1</text>
<text x="78.1" y="93.8">+3.3V</text>
<text x="80.3" y="92">2.2uF</text>
<text x="89.2" y="90.8">VCAP1</text>
<text x="89.2" y="93.3">VREF+</text>
<text x="89.2" y="98.4">PH0</text>
<text x="89.2" y="101">PH1</text>
<text x="248.1" y="101.6">Conn_01x30</text>
<text x="89.2" y="106">PC13</text>
<text x="252.3" y="103.9">J1</text>
<text x="89.2" y="108.6">PC14</text>
<text x="89.2" y="111.1">PC15</text>
<text x="112.6" y="113.7">PA0</text>
<text x="264.1" y="112.6">10R</text>
<text x="264.6" y="110.3">R4</text>
<text x="13.3" y="119.5">PWR_FLAG</text>
<text x="42" y="118">XC6206</text>
<text x="44.1" y="115.7">U2</text>
<text x="52.7" y="117.4">+3.3V</text>
<text x="89.2" y="116.2">PB0</text>
<text x="89.2" y="118.7">PB1</text>
<text x="112.6" y="116.2">PA1</text>
<text x="112.6" y="118.7">PA2</text>
<text x="248.1" y="115.3">R2</text>
<text x="248.1" y="117.6">1K</text>
<text x="263.8" y="119.1">Q1</text>
<text x="19.7" y="122.3">PWR_FLAG</text>
<text x="34" y="123.1">C6</text>
<text x="40.4" y="121.8">VI</text>
<text x="45.8" y="126" transform="rotate(-90 45.8 126)">GND</text>
<text x="47.5" y="121.8">VO</text>
<text x="51.8" y="123.4">C7</text>
<text x="89.2" y="121.3">PB2</text>
<text x="89.2" y="123.8">PB3</text>
<text x="112.6" y="121.3">PA3</text>
<text x="112.6" y="123.8">PA4</text>
<text x="253.7" y="122.6">R3</text>
<text x="253.7" y="124.9">10K</text>
<text x="264.2" y="121.6">SS8050</text>
<text x="33.2" y="126.2">1uF</text>
<text x="51" y="126.4">1uF</text>
<text x="89.2" y="126.4">PB4</text>
<text x="89.2" y="128.9">PB5</text>
<text x="89.2" y="131.4">PB6</text>
<text x="112.6" y="126.4">PA5</text>
<text x="112.6" y="128.9">PA6</text>
<text x="112.6" y="131.4">PA7</text>
<text x="249.3" y="131.2">+3.3V</text>
<text x="89.2" y="134">PB7</text>
<text x="89.2" y="136.5">PB8</text>
<text x="112.6" y="134">PA8</text>
<text x="112.6" y="136.5">PA9</text>
<text x="30.1" y="143.4">R14</text>
<text x="89.2" y="141.6">PB10</text>
<text x="89.2" y="139.1">PB9</text>
<text x="111.7" y="139.1">PA10</text>
<text x="111.7" y="141.6">PA11</text>
<text x="23.1" y="146.4">BK</text>
<text x="29.6" y="145">470R</text>
<text x="30.1" y="148.5">R15</text>
<text x="89.2" y="144.1">PB12</text>
<text x="89.2" y="146.7">PB13</text>
<text x="89.2" y="149.2">PB14</text>
<text x="111.7" y="144.1">PA12</text>
<text x="111.7" y="146.7">PA13</text>
<text x="111.7" y="149.2">PA14</text>
<text x="22.6" y="151.5">AGK</text>
<text x="29.6" y="155.1">470R</text>
<text x="29.6" y="150">470R</text>
<text x="30.1" y="153.6">R16</text>
<text x="89.2" y="151.8">PB15</text>
<text x="99.4" y="153.2" transform="rotate(-90 99.4 153.2)">VSS</text>
<text x="102" y="153.2" transform="rotate(-90 102 153.2)">VSS</text>
<text x="104.5" y="153.2" transform="rotate(-90 104.5 153.2)">VSS</text>
<text x="107.1" y="153.2" transform="rotate(-90 107.1 153.2)">VSS</text>
<text x="109.6" y="153.2" transform="rotate(-90 109.6 153.2)">VSSA</text>
<text x="111.7" y="151.8">PA15</text>
<text x="19.3" y="161.7">LEB_BGAR</text>
<text x="23.1" y="156.6">RK</text>
<text x="23" y="164.1">U5</text>
<text x="18.4" y="173.4">1K</text>
<text x="32.2" y="170.5">Q2</text>
<text x="32.6" y="172.9">SS8050</text>
<text x="45.9" y="169.6">R13</text>
<text x="46.1" y="173.1">1K</text>
<text x="59.9" y="170.2">Q4</text>
<text x="60.2" y="172.6">SS8050</text>
<text x="81" y="171.6">BK</text>
<text x="87.6" y="170.1">470R</text>
<text x="88" y="173.7">R18</text>
<text x="88" y="168.6">R17</text>
<text x="111.7" y="171.6">BK</text>
<text x="118.3" y="170.1">470R</text>
<text x="118.8" y="173.7">R21</text>
<text x="118.8" y="168.6">R20</text>
<text x="143.7" y="171.3">BK</text>
<text x="150.3" y="169.8">470R</text>
<text x="150.8" y="173.4">R24</text>
<text x="150.8" y="168.3">R23</text>
<text x="80.5" y="176.7">AGK</text>
<text x="87.6" y="175.2">470R</text>
<text x="88" y="178.7">R19</text>
<text x="111.3" y="176.7">AGK</text>
<text x="118.3" y="175.2">470R</text>
<text x="118.8" y="178.7">R22</text>
<text x="143.3" y="176.4">AGK</text>
<text x="150.3" y="174.9">470R</text>
<text x="150.8" y="178.5">R25</text>
<text x="28.9" y="185.6">R12</text>
<text x="81" y="181.7">RK</text>
<text x="87.6" y="180.3">470R</text>
<text x="111.7" y="181.7">RK</text>
<text x="118.3" y="180.3">470R</text>
<text x="143.7" y="181.5">RK</text>
<text x="150.3" y="180">470R</text>
<text x="29.1" y="189.1">1K</text>
<text x="42.8" y="186.2">Q3</text>
<text x="43.2" y="188.6">SS8050</text>
<text x="77.2" y="186.9">LEB_BGAR</text>
<text x="80.9" y="189.2">U7</text>
<text x="107.9" y="186.9">LEB_BGAR</text>
<text x="111.7" y="189.2">U8</text>
<text x="139.9" y="186.6">LEB_BGAR</text>
<text x="143.7" y="188.9">U6</text>
</g>
<g font-size="1.8">
<text x="120.9" y="21.1">SWDIO</text>
<text x="120.9" y="23.6">SWCLK</text>
<text x="40.2" y="28.4">2 USBDM</text>
<text x="40.2" y="25.9">3 USBDP</text>
<text x="151.6" y="26.7">F_CS</text>
<text x="182.4" y="26.7">2 F_MISO</text>
<text x="182.4" y="24.1">5 F_MOSI</text>
<text x="151.6" y="31.7">F_CLK</text>
<text x="256.3" y="33.8">RESET</text>
<text x="256.3" y="36.3">CS</text>
<text x="256.3" y="38.9">RS</text>
<text x="256.3" y="41.4">WR</text>
<text x="256.3" y="43.9">RD</text>
<text x="81.8" y="51.3">XTALB</text>
<text x="81.8" y="48.8">XTALA</text>
<text x="253.4" y="49">11 DB0</text>
<text x="253.4" y="51.6">12 DB1</text>
<text x="253.4" y="54.1">13 DB2</text>
<text x="253.4" y="56.6">14 DB3</text>
<text x="253.4" y="59.2">15 DB4</text>
<text x="53.8" y="60.4">Bat_+</text>
<text x="253.4" y="61.7">16 DB5</text>
<text x="253.4" y="64.3">17 DB6</text>
<text x="190.5" y="67.6">IR_DATA</text>
<text x="253.4" y="66.8">18 DB7</text>
<text x="253.4" y="74.4">21 LEDK</text>
<text x="260.1" y="73.2">+3.3V</text>
<text x="23.7" y="98.5">V_IN</text>
<text x="42.4" y="101.1">Bat_+</text>
<text x="79" y="100.1">XTALB</text>
<text x="79" y="97.5">XTALA</text>
<text x="79.2" y="107.7">WR</text>
<text x="79.5" y="105.2">RD</text>
<text x="79" y="110.2">RS</text>
<text x="116.9" y="112.8">10IR_DATA</text>
<text x="81.5" y="115.3">DB0</text>
<text x="81.5" y="117.9">DB1</text>
<text x="242.6" y="119.4">BLK</text>
<text x="269.5" y="114.3">LEDK</text>
<text x="32.9" y="120.9">V_IN</text>
<text x="81.5" y="122.9">DB3</text>
<text x="81.5" y="125.5">DB4</text>
<text x="81.5" y="120.4">DB2</text>
<text x="116.9" y="122.9">14F_CS</text>
<text x="116.9" y="125.5">15F_CLK</text>
<text x="18" y="127.1" transform="rotate(-90 18 127.1)">V_IN</text>
<text x="81.5" y="128">DB5</text>
<text x="81.5" y="130.6">DB6</text>
<text x="116.9" y="128">16F_MISO</text>
<text x="116.9" y="130.6">17F_MOSI</text>
<text x="81.5" y="133.1">DB7</text>
<text x="81.5" y="135.6">CS</text>
<text x="80" y="138.2">RESET 46</text>
<text x="81.5" y="140.7">BLK</text>
<text x="116.9" y="140.7">32USBDM</text>
<text x="116.9" y="143.3">33USBDP</text>
<text x="34.3" y="145.5">LED_B</text>
<text x="79.5" y="148.3">LEDR</text>
<text x="79.5" y="145.8">LEDG</text>
<text x="116.9" y="145.8">34SWDIO</text>
<text x="116.9" y="148.3">37SWCLK</text>
<text x="15.1" y="150.6">V_IN 3</text>
<text x="34.3" y="155.7">LED_R</text>
<text x="34.3" y="150.6">LED_G</text>
<text x="79.5" y="150.9">LEDB</text>
<text x="29.7" y="165.6">LED_G</text>
<text x="57.4" y="165.3">LED_B</text>
<text x="12.1" y="170.7">LEDG</text>
<text x="18.2" y="169.8">R11</text>
<text x="18.8" y="170.9">LED_B</text>
<text x="39.9" y="170.4">LEDB</text>
<text x="92.2" y="170.7">LED_B</text>
<text x="123.2" y="170.7">LED_B</text>
<text x="154.9" y="170.4">LED_B</text>
<text x="73" y="175.8">V_IN 3</text>
<text x="92.2" y="175.8">LED_G</text>
<text x="103.8" y="175.8">V_IN 3</text>
<text x="122.9" y="175.8">LED_G</text>
<text x="135.8" y="175.5">V_IN 3</text>
<text x="154.9" y="175.5">LED_G</text>
<text x="40.4" y="181.4">LED_R</text>
<text x="92.2" y="180.8">LED_R</text>
<text x="122.9" y="180.8">LED_R</text>
<text x="154.9" y="180.6">LED_R</text>
<text x="22.9" y="186.4">LEDR</text>
</g>
<g font-size="1.8" fill="#008400">
<text x="50.7" y="49.1">1uF</text>
<text x="14.7" y="60">G_LED R_LED</text>
<text x="86.4" y="84.8">44</text>
</g>
<g font-size="1.8" fill="#0000c2">
<text x="13.5" y="70.9">Rp = 1000/I (I&lt;0.3A)</text>
<text x="13.5" y="73.1">I = 300mA</text>
</g>
<g font-size="1.1" fill="#840000">
<text x="97.1" y="47.5">1</text>
<text x="99.1" y="45.8" transform="rotate(-90 99.1 45.8)">4</text>
<text x="100.9" y="47.5">3</text>
<text x="99.1" y="50.2" transform="rotate(-90 99.1 50.2)">2</text>
</g>
</svg>
